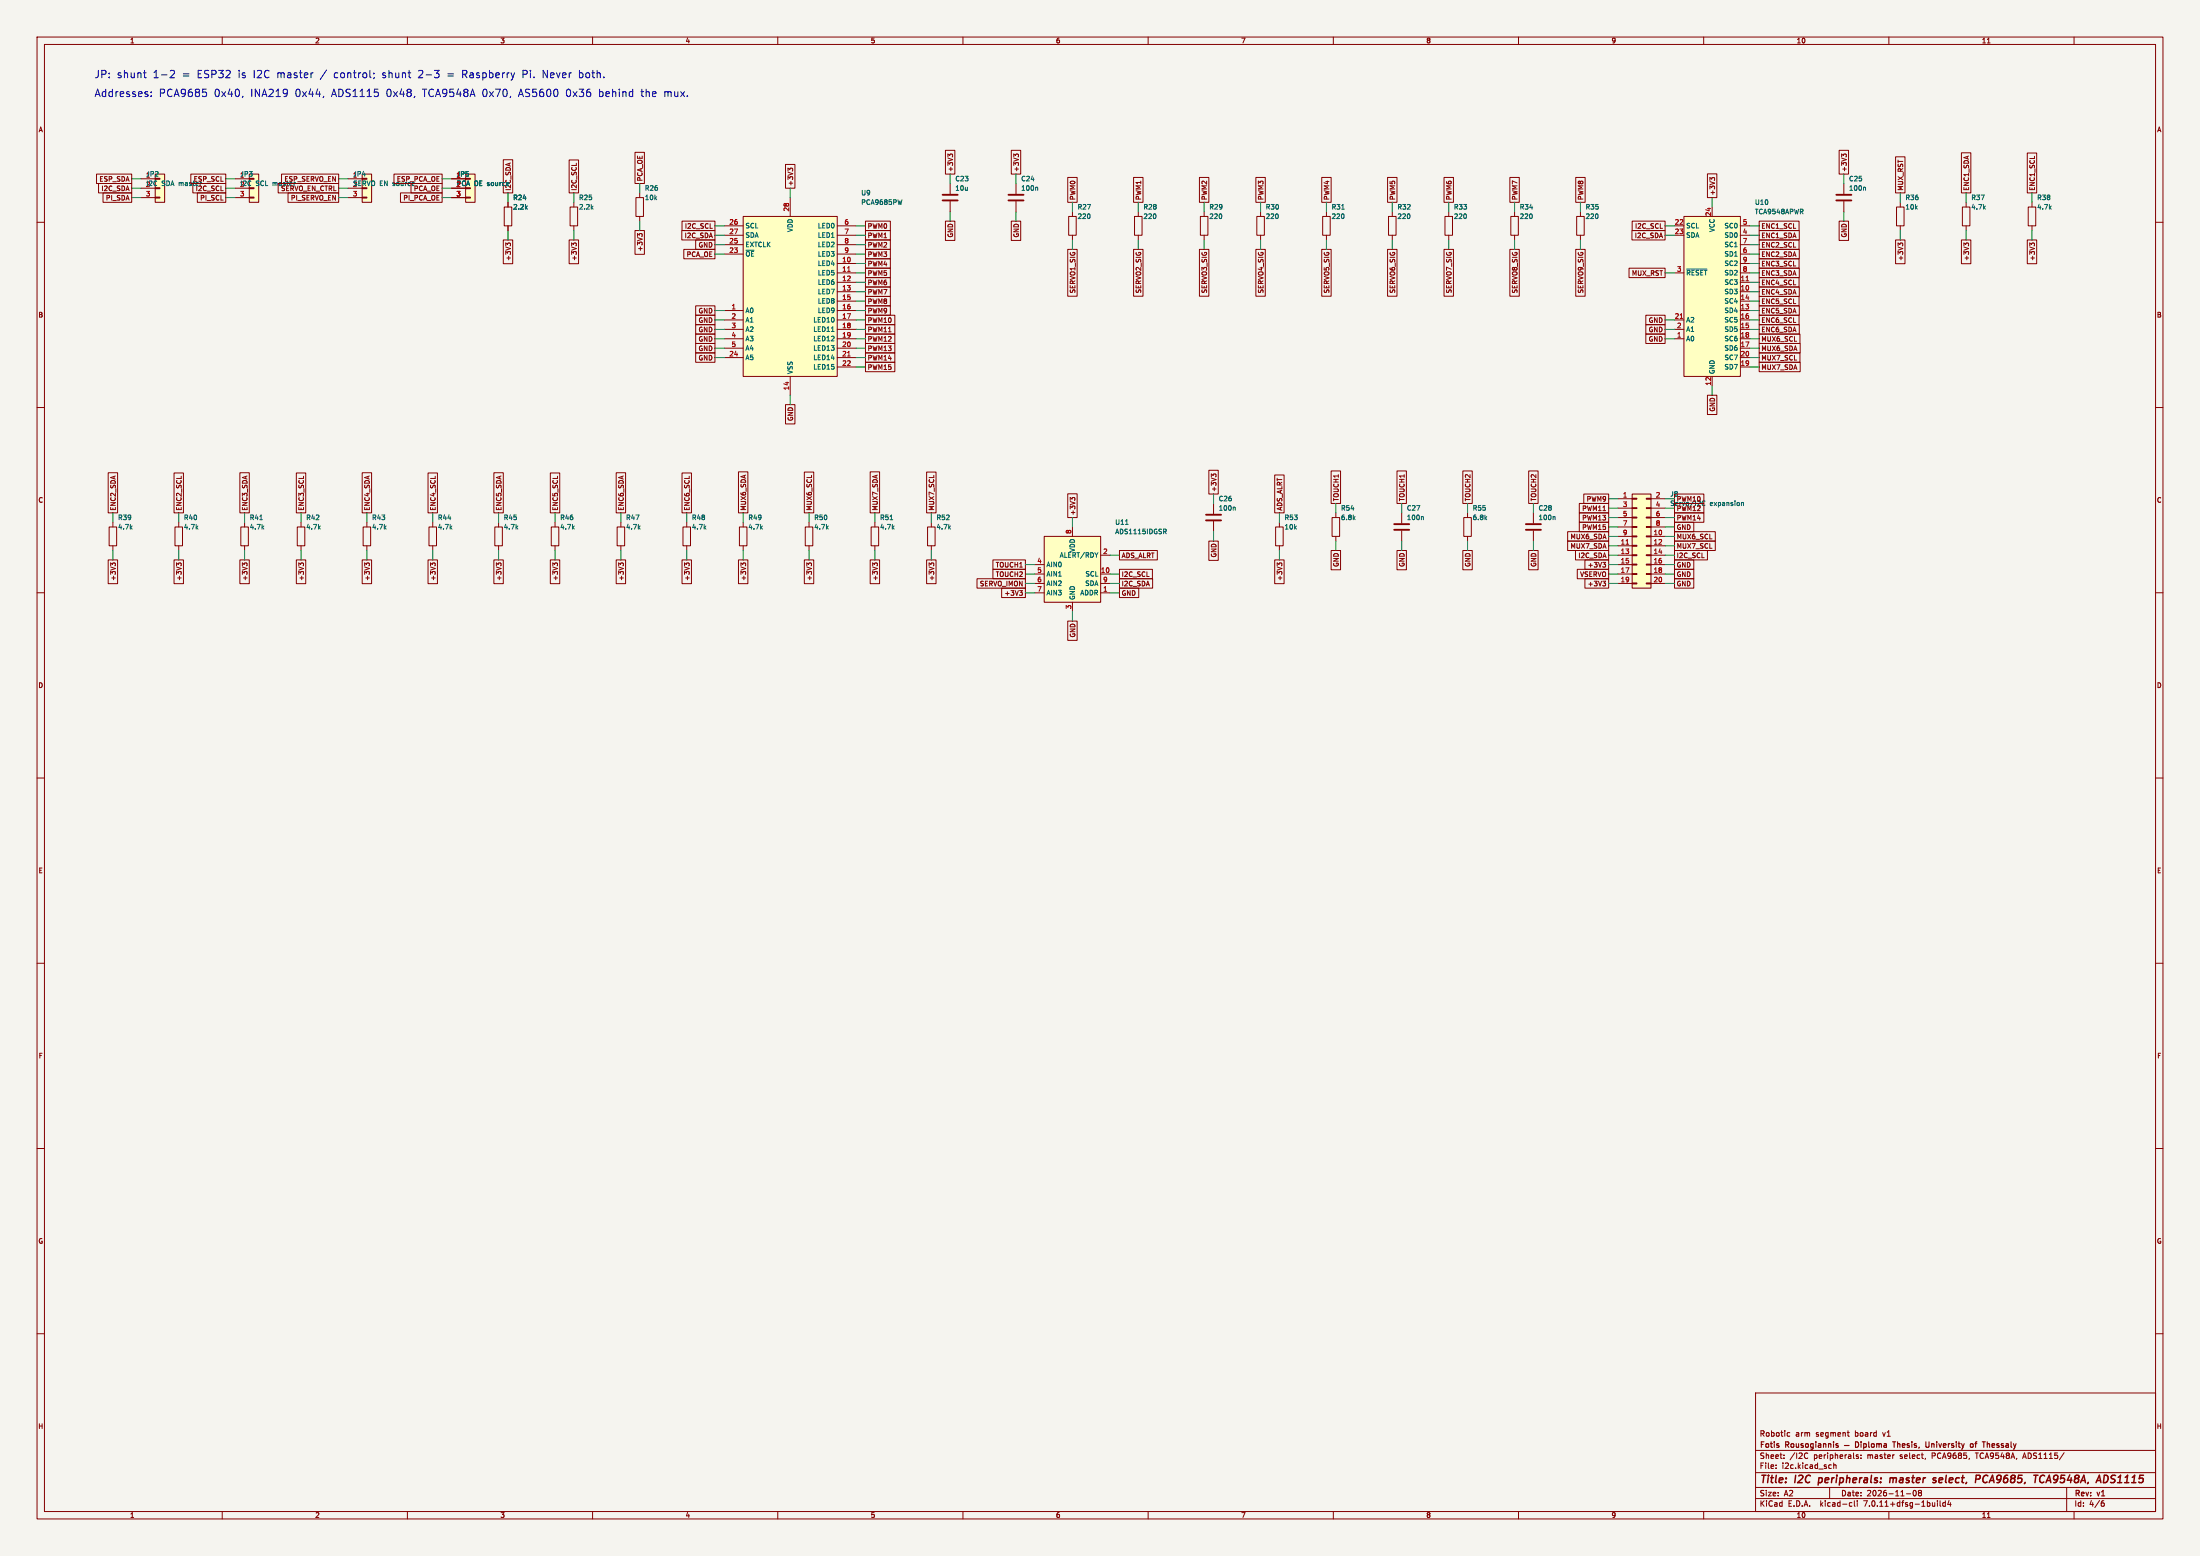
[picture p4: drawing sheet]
<svg xmlns="http://www.w3.org/2000/svg" width="594mm" height="420mm" viewBox="0 0 594 420" stroke-linecap="round" stroke-linejoin="round" font-family="sans-serif">
<path d="M0 0h594v420h-594z" fill="#f5f4ef" stroke="#f5f4ef" stroke-width=".27"/>
<g fill="none" stroke="#840000" stroke-width=".27">
<path d="M10 10h574v400h-574zM12 12h570v396h-570zM60 10v2M110 10v2M160 10v2M210 10v2M260 10v2M310 10v2M360 10v2M410 10v2M460 10v2M510 10v2"/>
<path d="M536.6 11.6h.7M560 10v2M10 60h2M26.1 47h9.5v2.5h-9.5zM26.6 49.5h9v2.6h-9zM27.8 52.1h7.8v2.5h-7.8zM38.1 48.3h3.8M38.1 50.8h3.8M38.1 53.3h3.8M41.9 53.2h1.3v.3h-1.3zM41.9 50.7h1.3v.2h-1.3zM41.9 48.1h1.3v.3h-1.3z"/>
<path d="M41.9 47h2.5v7.6h-2.5zM51.5 47h9.5v2.5h-9.5zM52.1 49.5h8.9v2.6h-8.9zM53.3 52.1h7.7v2.5h-7.7zM63.5 48.3h3.8M63.5 50.8h3.8M63.5 53.3h3.8M67.3 53.2h1.3v.3h-1.3zM67.3 50.7h1.3v.2h-1.3zM67.3 48.1h1.3v.3h-1.3zM67.3 47h2.5v7.6h-2.5zM75.1 49.5h16.3v2.6h-16.3z"/>
<path d="M76 47h15.4v2.5h-15.4zM77.8 52.1h13.6v2.5h-13.6zM94 48.3h3.8M94 50.8h3.8M94 53.3h3.8M97.8 53.2h1.3v.3h-1.3zM97.8 48.1h1.3v.3h-1.3zM97.8 47h2.5v7.6h-2.5zM106.4 47h13v2.5h-13zM108.1 52.1h11.3v2.5h-11.3zM111 49.5h8.4v2.6h-8.4zM121.9 48.3h3.8"/>
<path d="M121.9 50.8h3.8M121.9 53.3h3.8M125.7 53.2h1.3v.3h-1.3zM125.7 48.1h1.3v.3h-1.3zM125.7 47h2.6v7.6h-2.6zM135.9 43.1h2.5v9h-2.5zM136.1 55.9h2.1v5.1h-2.1zM137.2 54.6v1.3M153.7 43.2h2.5v8.9h-2.5zM153.9 55.9h2.1v5.1h-2.1zM154.9 54.6v1.3M171.4 41.1h2.6v8.4h-2.6z"/>
<path d="M171.7 53.3h2v5.1h-2zM172.7 52.1v1.2M172.7 58.4v1.3M184.1 59.7h8.9v2.5h-8.9zM200.7 58.4h25.4v43.2h-25.4zM212.1 44.4h2.5v6.4h-2.5zM213.2 45.8l-.4-.4v.8M213.2 45.6l.3-.2 .5 .2M213.4 53.3v5.1M233.7 59.7h6.7v2.5h-6.7zM255.3 40.6h2.5v6.4h-2.5zM255.3 59.7h2.5v5.2h-2.5z"/>
<path d="M256.4 41.8l.3-.2 .5 .2M256.4 42l-.5-.4v.8M256.5 49.5v2.8M256.5 54.4v2.8M273 59.7h2.6v5.2h-2.6zM273 40.6h2.6v6.4h-2.6zM274.2 41.8l.2-.2 .6 .2M274.2 42l-.5-.4v.8M274.3 49.5v2.8M274.3 54.4v2.8M288.3 47.9h2.5v6.7h-2.5zM288.5 58.4h2.1v5.1h-2.1z"/>
<path d="M289.6 57.2v1.2M306.1 47.9h2.5v6.7h-2.5zM306.3 58.4h2.1v5.1h-2.1zM307.3 57.2v1.2M323.8 47.9h2.6v6.7h-2.6zM324.1 58.4h2v5.1h-2zM325.1 57.2v1.2M339.1 47.9h2.5v6.7h-2.5zM339.3 58.4h2.1v5.1h-2.1zM340.4 57.2v1.2M356.9 47.9h2.5v6.7h-2.5zM357.1 58.4h2.1v5.1h-2.1z"/>
<path d="M358.1 57.2v1.2M374.6 47.9h2.6v6.7h-2.6zM374.9 58.4h2v5.1h-2zM375.9 57.2v1.2M389.9 47.9h2.5v6.7h-2.5zM390.1 58.4h2.1v5.1h-2.1zM391.2 57.2v1.2M407.7 47.9h2.5v6.7h-2.5zM407.9 58.4h2.1v5.1h-2.1zM408.9 57.2v1.2M425.4 47.9h2.6v6.7h-2.6zM425.7 58.4h2v5.1h-2z"/>
<path d="M426.7 57.2v1.2M440.7 59.7h8.9v2.5h-8.9zM454.7 58.4h15.2v43.2h-15.2zM461 46.9h2.5v6.4h-2.5zM462.2 48.3l-.5-.4v.8M462.2 48.2l.2-.3 .6 .3M462.3 55.9v2.5M475 59.7h10.7v2.5h-10.7zM496.6 59.7h2.5v5.2h-2.5zM496.6 40.6h2.5v6.4h-2.5zM497.7 42l-.5-.4v.8M497.7 41.8l.3-.2 .5 .2"/>
<path d="M497.8 49.5v2.8M497.8 54.4v2.8M511.8 42.3h2.5v9.8h-2.5zM512.1 55.9h2v5.1h-2zM513.1 54.6v1.3M529.6 41.2h2.5v10.9h-2.5zM529.8 55.9h2.1v5.1h-2.1zM530.9 54.6v1.3M547.4 41.3h2.5v10.8h-2.5zM547.6 55.9h2.1v5.1h-2.1zM548.6 54.6v1.3M582 60h2"/>
<path d="M135.9 64.8h2.5v6.4h-2.5zM137 65.8l.3-.2 .5 .2M137 66l-.4-.4v.8M137.2 61v1.2M153.7 64.8h2.5v6.4h-2.5zM154.8 66l-.5-.4v.8M154.9 65.7l-.1 .1M154.9 61v1.2M154.9 65.6h.6M154.9 65.6v.1M155.5 65.6v.1M155.5 65.7l.1 .1"/>
<path d="M171.4 62.2h2.6v6.4h-2.6zM172.6 63.5l-.5-.5v.8M172.6 63.3l.2-.3 .6 .3M184.1 62.2h8.9v2.6h-8.9zM184.6 67.3h8.4v2.6h-8.4zM187.8 64.8h5.2v2.5h-5.2zM195.6 68.6h5.1M195.6 66h5.1M195.6 61h5.1M195.6 63.5h5.1M226.1 71.1h5M226.1 73.7h5"/>
<path d="M226.1 76.2h5M226.1 78.7h5M226.1 68.6h5M226.1 66h5M226.1 61h5M226.1 63.5h5M233.7 72.4h6.7v2.5h-6.7zM233.7 74.9h6.7v2.6h-6.7zM233.7 77.5h6.7v2.5h-6.7zM233.7 69.9h6.7v2.5h-6.7zM233.7 67.3h6.7v2.6h-6.7zM233.7 64.8h6.7v2.5h-6.7z"/>
<path d="M233.7 62.2h6.7v2.6h-6.7zM288.3 67.3h2.5v12.7h-2.5zM289.6 63.5v1.3M306.1 67.3h2.5v12.7h-2.5zM307.3 63.5v1.3M323.8 67.3h2.6v12.7h-2.6zM325.1 63.5v1.3M339.1 67.3h2.5v12.7h-2.5zM340.4 63.5v1.3M356.9 67.3h2.5v12.7h-2.5zM358.1 63.5v1.3M374.6 67.3h2.6v12.7h-2.6z"/>
<path d="M375.9 63.5v1.3M389.9 67.3h2.5v12.7h-2.5zM391.2 63.5v1.3M407.7 67.3h2.5v12.7h-2.5zM408.9 63.5v1.3M425.4 67.3h2.6v12.7h-2.6zM426.7 63.5v1.3M439.8 72.4h9.8v2.5h-9.8zM440.6 62.2h9v2.6h-9zM452.1 73.7h2.6M452.1 61h2.6M452.1 63.5h2.6"/>
<path d="M469.9 71.1h2.5M469.9 73.7h2.5M469.9 76.2h2.5M469.9 78.7h2.5M469.9 68.6h2.5M469.9 66h2.5M469.9 61h2.5M469.9 63.5h2.5M475 77.5h10.8v2.5h-10.8zM475 74.9h10.7v2.6h-10.7zM475 62.2h10.8v2.6h-10.8zM475 67.3h10.8v2.6h-10.8z"/>
<path d="M475 64.8h10.7v2.5h-10.7zM475 72.4h10.8v2.5h-10.8zM475 69.9h10.7v2.5h-10.7zM511.8 64.8h2.5v6.4h-2.5zM513 66l-.5-.4v.8M513 65.8l.2-.2 .6 .2M513.1 61v1.2M529.6 64.8h2.5v6.4h-2.5zM530.7 65.8l.3-.2 .5 .2M530.7 66l-.4-.4v.8M530.9 61v1.2M547.4 64.8h2.5v6.4h-2.5z"/>
<path d="M548.5 65.8l.3-.2 .5 .2M548.5 66l-.5-.4v.8M548.6 61v1.2M187.8 92.7h5.2v2.6h-5.2zM187.8 95.3h5.2v2.5h-5.2zM187.8 87.6h5.2v2.6h-5.2zM187.8 90.2h5.2v2.5h-5.2zM187.8 82.6h5.2v2.5h-5.2zM187.8 85.1h5.2v2.5h-5.2zM195.6 83.8h5.1M195.6 86.4h5.1M195.6 88.9h5.1"/>
<path d="M195.6 91.4h5.1M195.6 94h5.1M195.6 96.5h5.1M226.1 83.8h5M226.1 81.3h5M226.1 86.4h5M226.1 88.9h5M226.1 91.4h5M226.1 94h5M226.1 96.5h5M226.1 99.1h5M233.7 90.2h7.9v2.5h-7.9z"/>
<path d="M233.7 87.6h7.9v2.6h-7.9zM233.7 85.1h7.9v2.5h-7.9zM233.7 92.7h7.9v2.6h-7.9zM233.7 80h6.7v2.6h-6.7zM233.7 82.6h6.7v2.5h-6.7zM233.7 97.8h7.9v2.5h-7.9zM233.7 95.3h7.9v2.5h-7.9zM444.4 90.2h5.2v2.5h-5.2zM444.4 87.6h5.2v2.6h-5.2zM444.4 85.1h5.2v2.5h-5.2zM452.1 86.4h2.6M452.1 88.9h2.6"/>
<path d="M452.1 91.4h2.6M469.9 83.8h2.5M469.9 81.3h2.5M469.9 86.4h2.5M469.9 88.9h2.5M469.9 91.4h2.5M469.9 94h2.5M469.9 96.5h2.5M469.9 99.1h2.5M475 80h10.7v2.6h-10.7zM475 82.6h10.8v2.5h-10.8zM475 97.8h11.1v2.5h-11.1z"/>
<path d="M475 95.3h11v2.5h-11zM475 87.6h10.8v2.6h-10.8zM475 85.1h10.7v2.5h-10.7zM475 92.7h11.1v2.6h-11.1zM475 90.2h11v2.5h-11zM10 110h2M212.1 109.2h2.5v5.2h-2.5zM213.4 101.6v5.1M461 106.7h2.5v5.2h-2.5zM462.3 101.6v2.5M582 110h2M29.2 127.6h2.6v10.8h-2.6z"/>
<path d="M47 127.7h2.5v10.7h-2.5zM64.8 127.6h2.5v10.8h-2.5zM80 127.7h2.6v10.7h-2.6zM97.8 127.6h2.5v10.8h-2.5zM115.6 127.7h2.5v10.7h-2.5zM133.3 127.6h2.6v10.8h-2.6zM148.6 127.7h2.5v10.7h-2.5zM166.4 127.6h2.5v10.8h-2.5zM184.1 127.7h2.6v10.7h-2.6zM199.4 127.4h2.5v11h-2.5zM217.2 127.4h2.5v11h-2.5zM234.9 127.4h2.6v11h-2.6z"/>
<path d="M250.2 127.4h2.5v11h-2.5zM288.3 133.3h2.5v6.4h-2.5zM289.4 134.7l-.4-.4v.8M289.4 134.5l.3-.2 .5 .2M326.4 126.9h2.5v6.5h-2.5zM327.5 128.4l-.4-.5v.8M327.5 128.2l.3-.3 .5 .3M327.7 135.9v2.8M344.2 128.2h2.5v10.2h-2.5zM359.4 127.1h2.5v8.8h-2.5zM359.7 139.7h2v5.1h-2zM360.7 138.4v1.3"/>
<path d="M377.2 127.1h2.5v8.8h-2.5zM378.5 138.4v2.8M395 127.1h2.5v8.8h-2.5zM395.2 139.7h2.1v5.1h-2.1zM396.2 138.4v1.3M412.7 127.1h2.6v8.8h-2.6zM414 138.4v2.8M426.4 135.9h7.9v2.5h-7.9zM426.4 138.4h7.9v2.6h-7.9zM427.6 133.4h6.7v2.5h-6.7zM436.9 134.6h3.8M436.9 137.2h3.8"/>
<path d="M436.9 139.7h3.8M440.7 139.6h1.3v.2h-1.3zM440.7 137h1.3v.3h-1.3zM440.7 134.5h1.3v.2h-1.3zM440.7 133.4h5.1v25.4h-5.1zM444.5 139.6h1.3v.2h-1.3zM444.5 137h1.3v.3h-1.3zM444.5 134.5h1.3v.2h-1.3zM445.8 134.6h3.8M445.8 137.2h3.8M445.8 139.7h3.8M452.1 138.4h7.9v2.6h-7.9z"/>
<path d="M452.1 135.9h7.9v2.5h-7.9zM452.1 133.4h7.9v2.5h-7.9zM10 160h2M29.2 151.1h2.6v6.4h-2.6zM29.5 142.2h2v5.1h-2zM30.4 152.2l.2-.3 .6 .3M30.4 152.4l-.5-.5v.8M30.5 141v1.2M30.5 147.3v1.3M47 151.1h2.5v6.4h-2.5zM47.2 142.2h2.1v5.1h-2.1zM48.1 152.2l.3-.3 .5 .3"/>
<path d="M48.1 152.4l-.4-.5v.8M48.3 141v1.2M48.3 147.3v1.3M64.8 151.1h2.5v6.4h-2.5zM65 142.2h2.1v5.1h-2.1zM65.9 152.2l.3-.3 .5 .3M65.9 152.4l-.5-.5v.8M66 141v1.2M66 147.3v1.3M80 151.1h2.6v6.4h-2.6zM80.3 142.2h2v5.1h-2zM81.2 152.2l.2-.3 .6 .3"/>
<path d="M81.2 152.4l-.5-.5v.8M81.3 141v1.2M81.3 147.3v1.3M97.8 151.1h2.5v6.4h-2.5zM98 142.2h2.1v5.1h-2.1zM98.9 152.2l.3-.3 .5 .3M98.9 152.4l-.4-.5v.8M99.1 141v1.2M99.1 147.3v1.3M115.6 151.1h2.5v6.4h-2.5zM115.8 142.2h2.1v5.1h-2.1zM116.7 152.2l.3-.3 .5 .3"/>
<path d="M116.7 152.4l-.5-.5v.8M116.8 141v1.2M116.8 147.3v1.3M133.3 151.1h2.6v6.4h-2.6zM133.6 142.2h2v5.1h-2zM134.5 152.2l.2-.3 .6 .3M134.5 152.4l-.5-.5v.8M134.6 141v1.2M134.6 147.3v1.3M148.6 151.1h2.5v6.4h-2.5zM148.8 142.2h2.1v5.1h-2.1zM149.7 152.4l-.4-.5v.8"/>
<path d="M149.7 152.2l.3-.3 .5 .3M149.9 141v1.2M149.9 147.3v1.3M166.4 151.1h2.5v6.4h-2.5zM166.6 142.2h2.1v5.1h-2.1zM167.5 152.2l.3-.3 .5 .3M167.5 152.4l-.5-.5v.8M167.6 141v1.2M167.6 147.3v1.3M184.1 151.1h2.6v6.4h-2.6zM184.4 142.2h2v5.1h-2zM185.3 152.2l.2-.3 .6 .3"/>
<path d="M185.3 152.4l-.5-.5v.8M185.4 141v1.2M185.4 147.3v1.3M199.4 151.1h2.5v6.4h-2.5zM199.6 142.2h2.1v5.1h-2.1zM200.5 152.2l.3-.3 .5 .3M200.5 152.4l-.4-.5v.8M200.7 141v1.2M200.7 147.3v1.3M217.2 151.1h2.5v6.4h-2.5zM217.4 142.2h2.1v5.1h-2.1zM218.3 152.2l.3-.3 .5 .3"/>
<path d="M218.3 152.4l-.5-.5v.8M218.4 141v1.2M218.4 147.3v1.3M234.9 151.1h2.6v6.4h-2.6zM235.2 142.2h2v5.1h-2zM236.1 152.2l.2-.3 .6 .3M236.1 152.4l-.5-.5v.8M236.2 141v1.2M236.2 147.3v1.3M250.2 151.1h2.5v6.4h-2.5zM250.4 142.2h2.1v5.1h-2.1zM251.3 152.2l.3-.3 .5 .3"/>
<path d="M251.3 152.4l-.4-.5v.8M251.5 141v1.2M251.5 147.3v1.3M263.8 156.2h13.1v2.6h-13.1zM268.1 151.1h8.8v2.6h-8.8zM268.1 153.7h8.8v2.5h-8.8zM270.4 158.8h6.5v2.5h-6.5zM275.3 159.4h.7l-.4 .5M275.8 159.9l.2 .2-.2 .6M279.4 152.4h2.5M279.4 154.9h2.5M279.4 157.5h2.5"/>
<path d="M281.9 144.8h15.3v17.8h-15.3zM289.6 142.2v2.6M297.2 149.9h2.5M297.2 154.9h2.5M297.2 157.5h2.5M302.3 156.2h8.9v2.6h-8.9zM302.3 158.8h5.2v2.5h-5.2zM302.3 153.7h8.9v2.5h-8.9zM302.3 148.6h10.2v2.5h-10.2zM326.4 146.1h2.5v5.2h-2.5zM327.7 140.7v2.8M344.2 151.1h2.5v6.4h-2.5z"/>
<path d="M344.4 142.2h2.1v5.1h-2.1zM345.3 152.2l.3-.3 .5 .3M345.3 152.4l-.5-.5v.8M345.4 141v1.2M345.4 147.3v1.3M359.4 148.6h2.5v5.2h-2.5zM360.7 144.8v1.3M377.2 148.6h2.5v5.2h-2.5zM378.5 143.3v2.8M395 148.6h2.5v5.2h-2.5zM396.2 144.8v1.3M412.7 148.6h2.6v5.2h-2.6z"/>
<path d="M414 143.3v2.8M423.3 143.5h11v2.6h-11zM423.3 146.1h11v2.5h-11zM425.4 148.6h8.9v2.5h-8.9zM425.9 153.7h8.4v2.5h-8.4zM426.4 141h7.9v2.5h-7.9zM427.9 151.1h6.4v2.6h-6.4zM427.9 156.2h6.4v2.6h-6.4zM432.7 151.8h.8l-.4 .5M432.7 156.9h.8l-.4 .5M433.3 152.3l.2 .2-.2 .6M433.3 157.4l.2 .2-.2 .6"/>
<path d="M436.9 144.8h3.8M436.9 147.3h3.8M436.9 149.9h3.8M436.9 152.4h3.8M436.9 154.9h3.8M436.9 157.5h3.8M436.9 142.2h3.8M440.7 157.4h1.3v.2h-1.3zM440.7 154.8h1.3v.3h-1.3zM440.7 152.3h1.3v.2h-1.3zM440.7 149.7h1.3v.3h-1.3zM440.7 147.2h1.3v.2h-1.3z"/>
<path d="M440.7 144.7h1.3v.2h-1.3zM440.7 142.1h1.3v.3h-1.3zM444.5 157.4h1.3v.2h-1.3zM444.5 154.8h1.3v.3h-1.3zM444.5 152.3h1.3v.2h-1.3zM444.5 149.7h1.3v.3h-1.3zM444.5 147.2h1.3v.2h-1.3zM444.5 144.7h1.3v.2h-1.3zM444.5 142.1h1.3v.3h-1.3zM445.8 144.8h3.8M445.8 147.3h3.8M445.8 149.9h3.8"/>
<path d="M445.8 152.4h3.8M445.8 154.9h3.8M445.8 157.5h3.8M445.8 142.2h3.8M452.1 141h5.2v2.5h-5.2zM452.1 143.5h11v2.6h-11zM452.1 146.1h11v2.5h-11zM452.1 148.6h8.9v2.5h-8.9zM452.1 151.1h5.2v2.6h-5.2zM452.1 153.7h5.2v2.5h-5.2zM452.1 156.2h5.2v2.6h-5.2zM582 160h2"/>
<path d="M279.4 160h2.5M288.3 167.6h2.5v5.2h-2.5zM289.6 162.6v2.5M297.2 160h2.5M10 210h2M582 210h2M10 260h2M582 260h2M10 310h2M582 310h2M10 360h2M474 376h108v32h-108z"/>
<path d="M582 360h2M474 397.5h108M474 391.5h108M479.5 396.2v.2M479.5 395.4v.2M481.7 393.5v.2M481.7 392.7v.2M482.7 387.6h.5M482.7 386.7h.5M488.1 393.5l-.4 .2M494 395.4h.5M494.5 396.3l-.5 .1"/>
<path d="M495.1 395.5l.6-.1v1M495.1 394.9v1.5M498.7 386.7h.6M499 387.5l.3 .2M501.2 393l.6 .4-.2 .3-.4-.1M501.7 392.7h-.3l-.2 .2M502.5 393.5v.2M502.5 392.7v.2M511.3 392.7h.2M519.9 393.6l-.1 .2M546.2 393.2h.8M546.6 392.2l-.5 1.5"/>
<path d="M557.3 392.1l-1.3 1.9M60 408v2M110 408v2M160 408v2M210 408v2M260 408v2M310 408v2M360 408v2M410 408v2M460 408v2M474 404.5h108M474 401.5h108"/>
<path d="M494 401.5v3M499.6 405.6h.4M500 406.5l-.4 .1M500.7 405.1v1.3l.2 .2M501.5 405.1v.1M501.5 405.6v1M510 408v2M514.7 403.2h1.2M516.7 402.3h.2a.8 .8 0 0 1 .5 .7 .8 .8 0 0 1-.5 .8 1 1 0 0 1-.2-1.5zM518.2 402.9l-.2-.3 .2-.3 .6 .3-.3 .3M518.2 402.9l-.2 .3 .2 .6 .6-.3-.3-.6M518.2 402.9h.3"/>
<path d="M523.1 405.1v.1M523.1 405.6v1M523.8 405.1v1.3l.2 .2M525.2 405.6h-.4l-.3 .3 .2 .6h.5M525.2 405.1v1.5M526.2 405l-.3 1.1h.9M526.6 405.6v1M536.6 409.6h.7M558 401.5v6.5M560 408v2M567.6 405.6l.6 .3-.1 .5-.5 .2M568 405.1h-.4"/>
</g>
<g fill="none" stroke="#840000" stroke-width=".4">
<path d="M491.1 398.9l-.2 2M510.4 398.9l-.2 1.3M511.1 399l-.4-.1-.3 .2M511.2 399.1l-.1 1.1M522.1 399h.6M522.2 399.5l.5 .1v.3l-.3 .3h-.4M523.7 399l-.2 .9 .2 .3M524.5 399.3l-1 .2M533.6 398.2h.8l.3 .4-.3 .5-.9 .1M535.9 398.3a1.11 1.11 0 0 0 0 1.9M552.1 398.4a.96 .96 0 0 0-1.4 .5 .96 .96 0 0 0 .7 1.3l.5-.2M553.3 398.2l-.9 2"/>
<path d="M568.6 398.2a1.11 1.11 0 0 1 .1 1.9M570.3 398.3l-.3 .5 .3 .3M569.8 400.1l.8 .1"/>
</g>
<g fill="none" stroke="#840000" stroke-width=".3">
<path d="M498 390.2h1.3M501 389.2a.76 .76 0 0 1 .9 .7 .76 .76 0 0 1-.9 .8zM502.5 389.2v.1M502.5 389.7v1M503.2 389.7h.4l.3 .3-.1 .6h-.6M503.2 389.7v1.5M504.6 389.2v1.3l.2 .2M505.3 389.8l.3-.1 .4 .1-.1 .8-.6-.1zM506.7 389.8l.4-.1 .2 .2M506.7 389.7v1M507.3 389.9l.3-.2h.3l.1 1M507.3 389.9v.8"/>
<path d="M508.7 389.7h.6v1M509.3 390l-.7 .3 .2 .4 .5-.1M511 389.2h.8M511.4 389.2v1.5M512.3 389.2v1.5M512.4 389.7l-.1 .1M520.8 389.2v1.3M521.6 389.7v1M522 389.7l-.4 .1M533.2 389.7h.6M533.8 389.2l-.4 .2v1.3M538.5 389.7h-.4l-.3 .2 .1 .7h.6"/>
<path d="M538.6 390l-.8 .2"/>
</g>
<g fill="none" stroke="#006464" stroke-width=".27">
<path d="M243.5 53.9l-.3 1.3M280 50.5l.2 .2v.7M362.2 56.5h.8M503.5 50.5l.2 .2v.7M455.4 72.6h5.5M224.5 89.5h.7M333.3 136.9l.2 .2v.6M384.1 139.4l.2 .2v.7M419.7 139.4l.2 .2v.7M460.3 135.3a.56 .56 0 0 0-.8 .5 .56 .56 0 0 0 .8 .5M470.2 135.7h.5v.8M70.1 140.3h.8"/>
<path d="M240.3 140.3h.7M303.9 141.5h.7M314.5 143.5l.4 .6M314.6 142.8l.3 .3-.3 .4"/>
</g>
<path d="M254.5 54.1h4.1M254.5 52.6h4.1M272.3 54.1h4.1M272.3 52.6h4.1M495.8 54.1h4.1M495.8 52.6h4.1M325.6 138.9h4.1M325.6 140.5h4.1M376.4 143h4.1M376.4 141.5h4.1M412 143h4.1M412 141.5h4.1" fill="none" stroke="#840000" stroke-width=".51"/>
<g fill="#ffffc2" stroke="#ffffc2" stroke-width=".27">
<path d="M440.7 133.4h5.1v25.4h-5.1z"/>
<path d="M200.7 58.4h25.4v43.2h-25.4z"/>
<path d="M67.3 47h2.5v7.6h-2.5z"/>
<path d="M97.8 47h2.5v7.6h-2.5z"/>
<path d="M41.9 47h2.5v7.6h-2.5z"/>
<path d="M281.9 144.8h15.3v17.8h-15.3z"/>
<path d="M454.7 58.4h15.2v43.2h-15.2z"/>
<path d="M125.7 47h2.6v7.6h-2.6z"/>
</g>
<path d="M228.8 73.2h.8M471.4 75.8h.7M228.8 96.1h.8M453.6 85.9h.8M439 146.9h.8" fill="none" stroke="#a90000" stroke-width=".27"/>
<g fill="none" stroke="#0000c2" stroke-width=".27">
<path d="M38.7 19.7h.8M46.1 19.1l.6-.1 .4 .6-1.2 1.4h1.2M84.5 19.7h-.3M100.9 19.7v.2M117.3 19h1.2l-.6 .7 .6 .2v.7l-.3 .4h-.6M138.9 19.7l-.4 1.3M39.1 20.9l.4 .1M40.8 25.9v.2M40.8 24.8v.2M54.7 24.1h1M55.4 24.8l.4 .4v.5l-.4 .4M65.6 26l-.2 .4"/>
<path d="M87.4 26l-.2 .4M100 20.9l.2 .1M101 20.9l-.2 .4M112 26l-.2 .4M137.9 26l-.1 .3"/>
</g>
<g fill="none" stroke="#009600" stroke-width=".27">
<path d="M35.6 48.3h2.5M35.6 53.3h2.5M35.6 50.8h2.5M61 48.3h2.5M61 53.3h2.5M61 50.8h2.5M91.4 48.3h2.6M91.4 53.3h2.6M91.4 50.8h2.6M119.4 48.3h2.5M119.4 53.3h2.5M119.4 50.8h2.5"/>
<path d="M137.2 52.1v2.5M154.9 52.1v2.5M172.7 49.5v2.6M172.7 59.7v2.5M213.4 50.8v2.5M256.5 47v2.5M256.5 57.2v2.5M274.3 47v2.5M274.3 57.2v2.5M289.6 54.6v2.6M307.3 54.6v2.6M325.1 54.6v2.6"/>
<path d="M340.4 54.6v2.6M358.1 54.6v2.6M375.9 54.6v2.6M391.2 54.6v2.6M408.9 54.6v2.6M426.7 54.6v2.6M462.3 53.3v2.6M497.8 47v2.5M497.8 57.2v2.5M513.1 52.1v2.5M530.9 52.1v2.5M548.6 52.1v2.5"/>
<path d="M137.2 62.2v2.6M154.9 62.2v2.6M193 63.5h2.6M193 61h2.6M193 68.6h2.6M193 66h2.6M231.1 63.5h2.6M231.1 61h2.6M231.1 68.6h2.6M231.1 66h2.6M231.1 71.1h2.6M231.1 78.7h2.6"/>
<path d="M231.1 76.2h2.6M231.1 73.7h2.6M289.6 64.8v2.5M307.3 64.8v2.5M325.1 64.8v2.5M340.4 64.8v2.5M358.1 64.8v2.5M375.9 64.8v2.5M391.2 64.8v2.5M408.9 64.8v2.5M426.7 64.8v2.5M449.6 63.5h2.5"/>
<path d="M449.6 61h2.5M449.6 73.7h2.5M472.4 63.5h2.6M472.4 61h2.6M472.4 68.6h2.6M472.4 66h2.6M472.4 71.1h2.6M472.4 78.7h2.6M472.4 76.2h2.6M472.4 73.7h2.6M513.1 62.2v2.6M530.9 62.2v2.6"/>
<path d="M548.6 62.2v2.6M193 96.5h2.6M193 86.4h2.6M193 94h2.6M193 83.8h2.6M193 88.9h2.6M193 91.4h2.6M231.1 96.5h2.6M231.1 86.4h2.6M231.1 94h2.6M231.1 99.1h2.6M231.1 83.8h2.6"/>
<path d="M231.1 81.3h2.6M231.1 88.9h2.6M231.1 91.4h2.6M449.6 86.4h2.5M449.6 88.9h2.5M449.6 91.4h2.5M472.4 96.5h2.6M472.4 86.4h2.6M472.4 94h2.6M472.4 99.1h2.6M472.4 83.8h2.6M472.4 81.3h2.6"/>
<path d="M472.4 88.9h2.6M472.4 91.4h2.6M213.4 106.7v2.5M462.3 104.1v2.6M30.5 138.4v2.6M48.3 138.4v2.6M66 138.4v2.6M81.3 138.4v2.6M99.1 138.4v2.6M116.8 138.4v2.6M134.6 138.4v2.6M149.9 138.4v2.6"/>
<path d="M167.6 138.4v2.6M185.4 138.4v2.6M200.7 138.4v2.6M218.4 138.4v2.6M236.2 138.4v2.6M251.5 138.4v2.6M289.6 139.7v2.5M327.7 133.4v2.5M345.4 138.4v2.6M360.7 135.9v2.5M378.5 135.9v2.5M396.2 135.9v2.5"/>
<path d="M414 135.9v2.5M434.3 137.2h2.6M434.3 139.7h2.6M434.3 134.6h2.6M449.6 137.2h2.5M449.6 139.7h2.5M449.6 134.6h2.5M30.5 148.6v2.5M48.3 148.6v2.5M66 148.6v2.5M81.3 148.6v2.5M99.1 148.6v2.5"/>
<path d="M116.8 148.6v2.5M134.6 148.6v2.5M149.9 148.6v2.5M167.6 148.6v2.5M185.4 148.6v2.5M200.7 148.6v2.5M218.4 148.6v2.5M236.2 148.6v2.5M251.5 148.6v2.5M276.9 157.5h2.5M276.9 154.9h2.5M276.9 152.4h2.5"/>
<path d="M299.7 149.9h2.6M299.7 157.5h2.6M299.7 154.9h2.6M327.7 143.5v2.6M345.4 148.6v2.5M360.7 146.1v2.5M378.5 146.1v2.5M396.2 146.1v2.5M414 146.1v2.5M434.3 149.9h2.6M434.3 157.5h2.6M434.3 154.9h2.6"/>
<path d="M434.3 152.4h2.6M434.3 147.3h2.6M434.3 144.8h2.6M434.3 142.2h2.6M449.6 149.9h2.5M449.6 157.5h2.5M449.6 154.9h2.5M449.6 152.4h2.5M449.6 147.3h2.5M449.6 144.8h2.5M449.6 142.2h2.5M276.9 160h2.5"/>
<path d="M289.6 165.1v2.5M299.7 160h2.6"/>
</g>
<g font-size="2.8" fill="#0000c2">
<text x="25.4" y="21.3">JP:</text>
<text x="31.5" y="21.3">shunt</text>
<text x="41.2" y="21.3">1-2</text>
<text x="49.1" y="21.3">=</text>
<text x="53.2" y="21.3">ESP32</text>
<text x="64.3" y="21.3">is</text>
<text x="68.4" y="21.3">I2C</text>
<text x="74.8" y="21.3">master</text>
<text x="86.6" y="21.3">/</text>
<text x="90.3" y="21.3">control;</text>
<text x="103.4" y="21.3">shunt</text>
<text x="113.2" y="21.3">2-3</text>
<text x="121" y="21.3">=</text>
<text x="125.1" y="21.3">Raspberry</text>
<text x="141.4" y="21.3">Pi.</text>
<text x="146.9" y="21.3">Never</text>
<text x="156.8" y="21.3">both.</text>
<text x="25.4" y="26.4">Addresses:</text>
<text x="42.8" y="26.4">PCA9685</text>
<text x="57.7" y="26.4">0x40,</text>
<text x="67.6" y="26.4">INA219</text>
<text x="79.6" y="26.4">0x44,</text>
<text x="89.5" y="26.4">ADS1115</text>
<text x="104.3" y="26.4">0x48,</text>
<text x="114.2" y="26.4">TCA9548A</text>
<text x="130.3" y="26.4">0x70,</text>
<text x="140.2" y="26.4">AS5600</text>
<text x="153" y="26.4">0x36</text>
<text x="161.9" y="26.4">behind</text>
<text x="173.4" y="26.4">the</text>
<text x="179.7" y="26.4">mux.</text>
</g>
<g font-size="2.8" fill="#840000">
<text x="475" y="400.9">Title:</text>
<text x="484.7" y="400.9">I2C</text>
<text x="491.8" y="400.9">peripherals:</text>
<text x="511.9" y="400.9">master</text>
<text x="524.4" y="400.9">select,</text>
<text x="536.6" y="400.9">PCA9685,</text>
<text x="553.2" y="400.9">TCA9548A,</text>
<text x="571.1" y="400.9">ADS1115</text>
</g>
<g font-size="2.1" fill="#840000">
<text x="475" y="388">Robotic</text>
<text x="484.7" y="388">arm</text>
<text x="490.3" y="388">segment</text>
<text x="501" y="388">board</text>
<text x="508.6" y="388">v1</text>
<text x="475" y="394">Sheet:</text>
<text x="475" y="391.2">Fotis</text>
<text x="482.2" y="391.2">Rousogiannis</text>
<text x="483.2" y="394">/I2C</text>
<text x="489.7" y="394">peripherals:</text>
<text x="504.3" y="394">master</text>
<text x="513" y="391.2">Thesis,</text>
<text x="513.3" y="394">select,</text>
<text x="522" y="394">PCA9685,</text>
<text x="522.4" y="391.2">University</text>
<text x="534" y="394">TCA9548A,</text>
<text x="535.1" y="391.2">of</text>
<text x="539.1" y="391.2">Thessaly</text>
<text x="547" y="394">ADS1115/</text>
<text x="475" y="396.7">File:</text>
<text x="481.1" y="396.7">i2c.kicad_sch</text>
<text x="475" y="406.9">KiCad</text>
<text x="475" y="404.1">Size:</text>
<text x="481.7" y="404.1">A2</text>
<text x="482.7" y="406.9">E.D.A.</text>
<text x="491.6" y="406.9">kicad-cli</text>
<text x="497" y="404.1">Date:</text>
<text x="503.5" y="406.9">7.0.11+dfsg-1build4</text>
<text x="504" y="404.1">2026-11-08</text>
<text x="560" y="404.3">Rev:</text>
<text x="560" y="406.9">Id:</text>
<text x="564.1" y="406.9">4/6</text>
<text x="566.4" y="404.3">v1</text>
</g>
<g font-size="1.8" fill="#840000">
<text x="35" y="11.9">1</text>
<text x="85" y="11.9">2</text>
<text x="135" y="11.9">3</text>
<text x="185" y="11.9">4</text>
<text x="235" y="11.9">5</text>
<text x="285" y="11.9">6</text>
<text x="335" y="11.9">7</text>
<text x="385" y="11.9">8</text>
<text x="435" y="11.9">9</text>
<text x="485" y="11.9">10</text>
<text x="535" y="11.9">11</text>
<text x="10.3" y="35.9">A</text>
<text x="582.3" y="35.9">A</text>
<text x="257.5" y="46.5" transform="rotate(-90 257.5 46.5)">+3V3</text>
<text x="275.3" y="46.5" transform="rotate(-90 275.3 46.5)">+3V3</text>
<text x="498.8" y="46.5" transform="rotate(-90 498.8 46.5)">+3V3</text>
<text x="26.7" y="49.2">ESP_SDA</text>
<text x="27.3" y="51.8">I2C_SDA</text>
<text x="52.2" y="49.2">ESP_SCL</text>
<text x="52.7" y="51.8">I2C_SCL</text>
<text x="69" y="50.4">SCL master</text>
<text x="75.8" y="51.8">SERVO_EN_CTRL</text>
<text x="76.7" y="49.2">ESP_SERVO_EN</text>
<text x="107" y="49.2">ESP_PCA_OE</text>
<text x="111.6" y="51.8">PCA_OE</text>
<text x="155.9" y="51.6" transform="rotate(-90 155.9 51.6)">I2C_SCL</text>
<text x="173.7" y="49.1" transform="rotate(-90 173.7 49.1)">PCA_OE</text>
<text x="214.3" y="50.3" transform="rotate(-90 214.3 50.3)">+3V3</text>
<text x="463.2" y="52.9" transform="rotate(-90 463.2 52.9)">+3V3</text>
<text x="514" y="51.6" transform="rotate(-90 514 51.6)">MUX_RST</text>
<text x="531.8" y="51.6" transform="rotate(-90 531.8 51.6)">ENC1_SDA</text>
<text x="549.6" y="51.6" transform="rotate(-90 549.6 51.6)">ENC1_SCL</text>
<text x="28.5" y="54.3">PI_SDA</text>
<text x="53.9" y="54.3">PI_SCL</text>
<text x="78.4" y="54.3">PI_SERVO_EN</text>
<text x="108.8" y="54.3">PI_PCA_OE</text>
<text x="290.5" y="54.1" transform="rotate(-90 290.5 54.1)">PWM0</text>
<text x="308.3" y="54.1" transform="rotate(-90 308.3 54.1)">PWM1</text>
<text x="326.1" y="54.1" transform="rotate(-90 326.1 54.1)">PWM2</text>
<text x="341.3" y="54.1" transform="rotate(-90 341.3 54.1)">PWM3</text>
<text x="359.1" y="54.1" transform="rotate(-90 359.1 54.1)">PWM4</text>
<text x="376.9" y="54.1" transform="rotate(-90 376.9 54.1)">PWM5</text>
<text x="392.1" y="54.1" transform="rotate(-90 392.1 54.1)">PWM6</text>
<text x="409.9" y="54.1" transform="rotate(-90 409.9 54.1)">PWM7</text>
<text x="427.7" y="54.1" transform="rotate(-90 427.7 54.1)">PWM8</text>
<text x="184.7" y="64.5">I2C_SDA</text>
<text x="184.8" y="61.9">I2C_SCL</text>
<text x="234.2" y="61.9">PWM0</text>
<text x="234.2" y="64.5">PWM1</text>
<text x="257.5" y="64.2" transform="rotate(-90 257.5 64.2)">GND</text>
<text x="275.3" y="64.2" transform="rotate(-90 275.3 64.2)">GND</text>
<text x="441.3" y="64.5">I2C_SDA</text>
<text x="441.3" y="61.9">I2C_SCL</text>
<text x="475.5" y="64.5">ENC1_SDA</text>
<text x="475.5" y="61.9">ENC1_SCL</text>
<text x="498.8" y="64.2" transform="rotate(-90 498.8 64.2)">GND</text>
<text x="138.1" y="70.5" transform="rotate(-90 138.1 70.5)">+3V3</text>
<text x="155.9" y="70.5" transform="rotate(-90 155.9 70.5)">+3V3</text>
<text x="173.7" y="68" transform="rotate(-90 173.7 68)">+3V3</text>
<text x="185.3" y="69.5">PCA_OE</text>
<text x="188.5" y="67">GND</text>
<text x="234.2" y="69.5">PWM3</text>
<text x="234.2" y="67">PWM2</text>
<text x="475.5" y="69.5">ENC2_SDA</text>
<text x="475.5" y="67">ENC2_SCL</text>
<text x="514" y="70.5" transform="rotate(-90 514 70.5)">+3V3</text>
<text x="531.8" y="70.5" transform="rotate(-90 531.8 70.5)">+3V3</text>
<text x="549.6" y="70.5" transform="rotate(-90 549.6 70.5)">+3V3</text>
<text x="234.2" y="74.6">PWM5</text>
<text x="234.2" y="77.2">PWM6</text>
<text x="234.2" y="72.1">PWM4</text>
<text x="440.5" y="74.6">MUX_RST</text>
<text x="475.5" y="77.2">ENC4_SCL</text>
<text x="475.5" y="74.6">ENC3_SDA</text>
<text x="475.5" y="72.1">ENC3_SCL</text>
<text x="234.2" y="79.7">PWM7</text>
<text x="234.2" y="82.2">PWM8</text>
<text x="290.5" y="79.3" transform="rotate(-90 290.5 79.3)">SERVO1_SIG</text>
<text x="308.3" y="79.3" transform="rotate(-90 308.3 79.3)">SERVO2_SIG</text>
<text x="326.1" y="79.3" transform="rotate(-90 326.1 79.3)">SERVO3_SIG</text>
<text x="341.3" y="79.3" transform="rotate(-90 341.3 79.3)">SERVO4_SIG</text>
<text x="359.1" y="79.3" transform="rotate(-90 359.1 79.3)">SERVO5_SIG</text>
<text x="376.9" y="79.3" transform="rotate(-90 376.9 79.3)">SERVO6_SIG</text>
<text x="392.1" y="79.3" transform="rotate(-90 392.1 79.3)">SERVO7_SIG</text>
<text x="409.9" y="79.3" transform="rotate(-90 409.9 79.3)">SERVO8_SIG</text>
<text x="427.7" y="79.3" transform="rotate(-90 427.7 79.3)">SERVO9_SIG</text>
<text x="475.5" y="82.2">ENC5_SCL</text>
<text x="475.5" y="79.7">ENC4_SDA</text>
<text x="10.3" y="85.9">B</text>
<text x="188.5" y="89.9">GND</text>
<text x="188.5" y="84.8">GND</text>
<text x="188.5" y="87.3">GND</text>
<text x="234.2" y="89.9">PWM11</text>
<text x="234.2" y="87.3">PWM10</text>
<text x="234.2" y="84.8">PWM9</text>
<text x="445" y="89.9">GND</text>
<text x="445" y="87.3">GND</text>
<text x="475.5" y="84.8">ENC5_SDA</text>
<text x="475.5" y="89.9">ENC6_SDA</text>
<text x="475.5" y="87.3">ENC6_SCL</text>
<text x="582.3" y="85.9">B</text>
<text x="188.5" y="94.9">GND</text>
<text x="188.5" y="92.4">GND</text>
<text x="234.2" y="92.4">PWM12</text>
<text x="234.2" y="94.9">PWM13</text>
<text x="445" y="92.4">GND</text>
<text x="475.5" y="94.9">MUX6_SDA</text>
<text x="475.5" y="92.4">MUX6_SCL</text>
<text x="188.5" y="97.5">GND</text>
<text x="234.2" y="100">PWM15</text>
<text x="234.2" y="97.5">PWM14</text>
<text x="475.5" y="100">MUX7_SDA</text>
<text x="475.5" y="97.5">MUX7_SCL</text>
<text x="214.3" y="113.8" transform="rotate(-90 214.3 113.8)">GND</text>
<text x="463.2" y="111.2" transform="rotate(-90 463.2 111.2)">GND</text>
<text x="10.3" y="135.9">C</text>
<text x="31.4" y="138" transform="rotate(-90 31.4 138)">ENC2_SDA</text>
<text x="49.2" y="138" transform="rotate(-90 49.2 138)">ENC2_SCL</text>
<text x="67" y="138" transform="rotate(-90 67 138)">ENC3_SDA</text>
<text x="82.2" y="138" transform="rotate(-90 82.2 138)">ENC3_SCL</text>
<text x="100" y="138" transform="rotate(-90 100 138)">ENC4_SDA</text>
<text x="117.8" y="138" transform="rotate(-90 117.8 138)">ENC4_SCL</text>
<text x="135.6" y="138" transform="rotate(-90 135.6 138)">ENC5_SDA</text>
<text x="150.8" y="138" transform="rotate(-90 150.8 138)">ENC5_SCL</text>
<text x="168.6" y="138" transform="rotate(-90 168.6 138)">ENC6_SDA</text>
<text x="186.4" y="138" transform="rotate(-90 186.4 138)">ENC6_SCL</text>
<text x="201.6" y="138" transform="rotate(-90 201.6 138)">MUX6_SDA</text>
<text x="219.4" y="138" transform="rotate(-90 219.4 138)">MUX6_SCL</text>
<text x="237.2" y="138" transform="rotate(-90 237.2 138)">MUX7_SDA</text>
<text x="252.4" y="138" transform="rotate(-90 252.4 138)">MUX7_SCL</text>
<text x="328.6" y="132.9" transform="rotate(-90 328.6 132.9)">+3V3</text>
<text x="346.4" y="138" transform="rotate(-90 346.4 138)">ADS_ALRT</text>
<text x="361.6" y="135.4" transform="rotate(-90 361.6 135.4)">TOUCH1</text>
<text x="379.4" y="135.4" transform="rotate(-90 379.4 135.4)">TOUCH1</text>
<text x="397.2" y="135.4" transform="rotate(-90 397.2 135.4)">TOUCH2</text>
<text x="415" y="135.4" transform="rotate(-90 415 135.4)">TOUCH2</text>
<text x="428.3" y="135.6">PWM9</text>
<text x="452.6" y="135.6">PWM10</text>
<text x="582.3" y="135.9">C</text>
<text x="290.5" y="139.2" transform="rotate(-90 290.5 139.2)">+3V3</text>
<text x="427.1" y="143.2">PWM15</text>
<text x="427.1" y="138.1">PWM11</text>
<text x="427.1" y="140.7">PWM13</text>
<text x="452.6" y="143.2">GND</text>
<text x="452.6" y="140.7">PWM14</text>
<text x="452.6" y="138.1">PWM12</text>
<text x="423.9" y="145.7">MUX6_SDA</text>
<text x="423.9" y="148.3">MUX7_SDA</text>
<text x="452.6" y="145.7">MUX6_SCL</text>
<text x="452.6" y="148.3">MUX7_SCL</text>
<text x="268.7" y="153.4">TOUCH1</text>
<text x="268.7" y="155.9">TOUCH2</text>
<text x="302.7" y="155.9">I2C_SCL</text>
<text x="302.7" y="150.8">ADS_ALRT</text>
<text x="328.6" y="150.6" transform="rotate(-90 328.6 150.6)">GND</text>
<text x="361.6" y="153.1" transform="rotate(-90 361.6 153.1)">GND</text>
<text x="379.4" y="153.1" transform="rotate(-90 379.4 153.1)">GND</text>
<text x="397.2" y="153.1" transform="rotate(-90 397.2 153.1)">GND</text>
<text x="415" y="153.1" transform="rotate(-90 415 153.1)">GND</text>
<text x="426" y="150.8">I2C_SDA</text>
<text x="426.5" y="155.9">VSERVO</text>
<text x="428.6" y="153.4">+3V3</text>
<text x="452.6" y="150.8">I2C_SCL</text>
<text x="452.6" y="153.4">GND</text>
<text x="452.6" y="155.9">GND</text>
<text x="31.4" y="156.9" transform="rotate(-90 31.4 156.9)">+3V3</text>
<text x="49.2" y="156.9" transform="rotate(-90 49.2 156.9)">+3V3</text>
<text x="67" y="156.9" transform="rotate(-90 67 156.9)">+3V3</text>
<text x="82.2" y="156.9" transform="rotate(-90 82.2 156.9)">+3V3</text>
<text x="100" y="156.9" transform="rotate(-90 100 156.9)">+3V3</text>
<text x="117.8" y="156.9" transform="rotate(-90 117.8 156.9)">+3V3</text>
<text x="135.6" y="156.9" transform="rotate(-90 135.6 156.9)">+3V3</text>
<text x="150.8" y="156.9" transform="rotate(-90 150.8 156.9)">+3V3</text>
<text x="168.6" y="156.9" transform="rotate(-90 168.6 156.9)">+3V3</text>
<text x="186.4" y="156.9" transform="rotate(-90 186.4 156.9)">+3V3</text>
<text x="201.6" y="156.9" transform="rotate(-90 201.6 156.9)">+3V3</text>
<text x="219.4" y="156.9" transform="rotate(-90 219.4 156.9)">+3V3</text>
<text x="237.2" y="156.9" transform="rotate(-90 237.2 156.9)">+3V3</text>
<text x="252.4" y="156.9" transform="rotate(-90 252.4 156.9)">+3V3</text>
<text x="264.4" y="158.4">SERVO_IMON</text>
<text x="271.1" y="161">+3V3</text>
<text x="302.7" y="158.4">I2C_SDA</text>
<text x="302.7" y="161">GND</text>
<text x="346.4" y="156.9" transform="rotate(-90 346.4 156.9)">+3V3</text>
<text x="428.6" y="158.4">+3V3</text>
<text x="452.6" y="158.4">GND</text>
<text x="290.5" y="172.2" transform="rotate(-90 290.5 172.2)">GND</text>
<text x="10.3" y="185.9">D</text>
<text x="582.3" y="185.9">D</text>
<text x="10.3" y="235.9">E</text>
<text x="582.3" y="235.9">E</text>
<text x="10.3" y="285.9">F</text>
<text x="582.3" y="285.9">F</text>
<text x="10.3" y="335.9">G</text>
<text x="582.3" y="335.9">G</text>
<text x="10.2" y="385.9">H</text>
<text x="582.2" y="385.9">H</text>
<text x="35" y="409.9">1</text>
<text x="85" y="409.9">2</text>
<text x="135" y="409.9">3</text>
<text x="185" y="409.9">4</text>
<text x="235" y="409.9">5</text>
<text x="285" y="409.9">6</text>
<text x="335" y="409.9">7</text>
<text x="385" y="409.9">8</text>
<text x="435" y="409.9">9</text>
<text x="485" y="409.9">10</text>
<text x="535" y="409.9">11</text>
</g>
<g font-size="1.8" fill="#006464">
<text x="39.4" y="47.9">JP2</text>
<text x="64.8" y="47.9">JP3</text>
<text x="95.3" y="47.9">JP4</text>
<text x="123.2" y="47.9">JP5</text>
<text x="39.3" y="48">1</text>
<text x="39.3" y="50.5">2</text>
<text x="39.4" y="50.4">I2C</text>
<text x="43.6" y="50.4">SDA master</text>
<text x="64.7" y="48">1</text>
<text x="64.7" y="50.5">2</text>
<text x="64.8" y="50.4">I2C</text>
<text x="95.2" y="48">1</text>
<text x="95.2" y="50.5">2</text>
<text x="95.3" y="50.4">SERVO EN source</text>
<text x="123.2" y="50.4">PCA OE source</text>
<text x="138.1" y="51.6" transform="rotate(-90 138.1 51.6)">I2C_SDA</text>
<text x="174" y="51.7">R26</text>
<text x="232.4" y="52.9">U9</text>
<text x="257.8" y="49.1">C23</text>
<text x="257.8" y="51.7">10u</text>
<text x="275.6" y="49.1">C24</text>
<text x="275.6" y="51.7">100n</text>
<text x="499.1" y="49.1">C25</text>
<text x="499.1" y="51.7">100n</text>
<text x="138.4" y="56.7">2.2k</text>
<text x="138.4" y="54.2">R24</text>
<text x="156.2" y="56.7">2.2k</text>
<text x="156.2" y="54.2">R25</text>
<text x="174" y="54.2">10k</text>
<text x="232.4" y="55.5">PCA9685PW</text>
<text x="290.8" y="56.7">R27</text>
<text x="290.8" y="59.3">220</text>
<text x="308.6" y="56.7">R28</text>
<text x="308.6" y="59.3">220</text>
<text x="326.4" y="56.7">R29</text>
<text x="326.4" y="59.3">220</text>
<text x="341.6" y="56.7">R30</text>
<text x="341.6" y="59.3">220</text>
<text x="359.4" y="56.7">R31</text>
<text x="359.4" y="59.3">220</text>
<text x="377.2" y="56.7">R32</text>
<text x="377.2" y="59.3">220</text>
<text x="392.4" y="56.7">R33</text>
<text x="392.4" y="59.3">220</text>
<text x="410.2" y="56.7">R34</text>
<text x="410.2" y="59.3">220</text>
<text x="428" y="56.7">R35</text>
<text x="428" y="59.3">220</text>
<text x="473.7" y="55.5">U10</text>
<text x="473.7" y="58">TCA9548APWR</text>
<text x="514.4" y="54.2">R36</text>
<text x="514.4" y="56.7">10k</text>
<text x="532.1" y="54.2">R37</text>
<text x="532.1" y="56.7">4.7k</text>
<text x="549.9" y="54.2">R38</text>
<text x="549.9" y="56.7">4.7k</text>
<text x="201.2" y="61.8">SCL</text>
<text x="201.2" y="64.4">SDA</text>
<text x="214.2" y="62.8" transform="rotate(-90 214.2 62.8)">VDD</text>
<text x="220.7" y="61.8">LED0</text>
<text x="220.7" y="64.4">LED1</text>
<text x="455.2" y="61.8">SCL</text>
<text x="455.2" y="64.4">SDA</text>
<text x="463.1" y="62.8" transform="rotate(-90 463.1 62.8)">VCC</text>
<text x="465.5" y="64.4">SD0</text>
<text x="465.5" y="61.8">SC0</text>
<text x="201.2" y="69.4">~{OE}</text>
<text x="201.2" y="66.9">EXTCLK</text>
<text x="220.7" y="72">LED4</text>
<text x="220.7" y="66.9">LED2</text>
<text x="220.7" y="69.4">LED3</text>
<text x="465.5" y="69.4">SD1</text>
<text x="465.5" y="66.9">SC1</text>
<text x="465.5" y="72">SC2</text>
<text x="220.7" y="74.5">LED5</text>
<text x="220.7" y="77.1">LED6</text>
<text x="455.2" y="74.5">~{RESET}</text>
<text x="465.5" y="77.1">SC3</text>
<text x="465.5" y="74.5">SD2</text>
<text x="220.7" y="79.6">LED7</text>
<text x="220.7" y="82.1">LED8</text>
<text x="465.5" y="79.6">SD3</text>
<text x="465.5" y="82.1">SC4</text>
<text x="201.2" y="84.7">A0</text>
<text x="201.2" y="87.2">A1</text>
<text x="201.2" y="89.8">A2</text>
<text x="219.5" y="87.2">LED10</text>
<text x="219.5" y="89.8">LED11</text>
<text x="220.7" y="84.7">LED9</text>
<text x="455.2" y="89.8">A1</text>
<text x="455.2" y="87.2">A2</text>
<text x="465.5" y="84.7">SD4</text>
<text x="465.5" y="89.8">SD5</text>
<text x="465.5" y="87.2">SC5</text>
<text x="201.2" y="92.3">A3</text>
<text x="201.2" y="94.8">A4</text>
<text x="219.5" y="92.3">LED12</text>
<text x="219.5" y="94.8">LED13</text>
<text x="455.2" y="92.3">A0</text>
<text x="465.5" y="94.8">SD6</text>
<text x="465.5" y="92.3">SC6</text>
<text x="201.2" y="97.4">A5</text>
<text x="214.2" y="101.1" transform="rotate(-90 214.2 101.1)">VSS</text>
<text x="219.5" y="97.4">LED14</text>
<text x="219.5" y="99.9">LED15</text>
<text x="463.1" y="101.1" transform="rotate(-90 463.1 101.1)">GND</text>
<text x="465.5" y="99.9">SD7</text>
<text x="465.5" y="97.4">SC7</text>
<text x="328.9" y="135.5">C26</text>
<text x="450.9" y="134.2">J8</text>
<text x="450.9" y="136.8">Servo/I2C</text>
<text x="461.6" y="136.8">expansion</text>
<text x="31.8" y="143.1">4.7k</text>
<text x="31.8" y="140.6">R39</text>
<text x="49.5" y="143.1">4.7k</text>
<text x="49.5" y="140.6">R40</text>
<text x="67.3" y="143.1">4.7k</text>
<text x="67.3" y="140.6">R41</text>
<text x="82.6" y="143.1">4.7k</text>
<text x="82.6" y="140.6">R42</text>
<text x="100.3" y="143.1">4.7k</text>
<text x="100.3" y="140.6">R43</text>
<text x="118.1" y="143.1">4.7k</text>
<text x="118.1" y="140.6">R44</text>
<text x="135.9" y="143.1">4.7k</text>
<text x="135.9" y="140.6">R45</text>
<text x="151.1" y="143.1">4.7k</text>
<text x="151.1" y="140.6">R46</text>
<text x="168.9" y="143.1">4.7k</text>
<text x="168.9" y="140.6">R47</text>
<text x="186.7" y="143.1">4.7k</text>
<text x="186.7" y="140.6">R48</text>
<text x="201.9" y="143.1">4.7k</text>
<text x="201.9" y="140.6">R49</text>
<text x="219.7" y="143.1">4.7k</text>
<text x="219.7" y="140.6">R50</text>
<text x="237.5" y="143.1">4.7k</text>
<text x="237.5" y="140.6">R51</text>
<text x="252.7" y="143.1">4.7k</text>
<text x="252.7" y="140.6">R52</text>
<text x="301" y="141.8">U11</text>
<text x="328.9" y="138">100n</text>
<text x="346.7" y="140.6">R53</text>
<text x="346.7" y="143.1">10k</text>
<text x="362" y="138">R54</text>
<text x="362" y="140.6">6.8k</text>
<text x="379.7" y="138">C27</text>
<text x="379.7" y="140.6">100n</text>
<text x="397.5" y="138">R55</text>
<text x="397.5" y="140.6">6.8k</text>
<text x="415.3" y="138">C28</text>
<text x="415.3" y="140.6">100n</text>
<text x="290.4" y="149.1" transform="rotate(-90 290.4 149.1)">VDD</text>
<text x="301" y="144.4">ADS1115IDGSR</text>
<text x="282.4" y="153.3">AIN0</text>
<text x="282.4" y="155.8">AIN1</text>
<text x="286" y="150.7">ALERT/RDY</text>
<text x="293" y="155.8">SCL</text>
<text x="282.4" y="158.3">AIN2</text>
<text x="282.4" y="160.9">AIN3</text>
<text x="291.6" y="160.9">ADDR</text>
<text x="292.9" y="158.3">SDA</text>
<text x="290.4" y="162.1" transform="rotate(-90 290.4 162.1)">GND</text>
</g>
<g font-size="1.8" fill="#a90000">
<text x="39.3" y="53.1">3</text>
<text x="64.7" y="53.1">3</text>
<text x="95.2" y="53.1">3</text>
<text x="123.1" y="48">1</text>
<text x="123.1" y="50.5">2</text>
<text x="123.1" y="53.1">3</text>
<text x="213.1" y="57.2" transform="rotate(-90 213.1 57.2)">28</text>
<text x="462" y="58.5" transform="rotate(-90 462 58.5)">24</text>
<text x="196.8" y="65.8">25</text>
<text x="196.8" y="60.7">26</text>
<text x="196.8" y="63.2">27</text>
<text x="227.9" y="60.7">6</text>
<text x="227.9" y="63.2">7</text>
<text x="227.9" y="65.8">8</text>
<text x="452.1" y="60.7">22</text>
<text x="452.1" y="63.2">23</text>
<text x="470.5" y="63.2">4</text>
<text x="470.5" y="60.7">5</text>
<text x="470.5" y="65.8">7</text>
<text x="196.8" y="68.3">23</text>
<text x="227.3" y="70.9">10</text>
<text x="227.9" y="68.3">9</text>
<text x="470.5" y="68.3">6</text>
<text x="470.5" y="70.9">9</text>
<text x="227.3" y="73.4">11</text>
<text x="227.3" y="75.9">12</text>
<text x="452.7" y="73.4">3</text>
<text x="469.9" y="75.9">11</text>
<text x="470.5" y="73.4">8</text>
<text x="197.4" y="83.6">1</text>
<text x="227.3" y="78.5">13</text>
<text x="227.3" y="81">15</text>
<text x="227.3" y="83.6">16</text>
<text x="469.9" y="78.5">10</text>
<text x="469.9" y="83.6">13</text>
<text x="469.9" y="81">14</text>
<text x="197.4" y="86.1">2</text>
<text x="197.4" y="88.6">3</text>
<text x="227.3" y="86.1">17</text>
<text x="227.3" y="88.6">18</text>
<text x="452.1" y="86.1">21</text>
<text x="452.7" y="88.6">2</text>
<text x="469.9" y="88.6">15</text>
<text x="469.9" y="86.1">16</text>
<text x="197.4" y="91.2">4</text>
<text x="197.4" y="93.7">5</text>
<text x="227.3" y="91.2">19</text>
<text x="227.3" y="93.7">20</text>
<text x="452.7" y="91.2">1</text>
<text x="469.9" y="93.7">17</text>
<text x="469.9" y="91.2">18</text>
<text x="196.8" y="96.3">24</text>
<text x="227.3" y="96.3">21</text>
<text x="227.3" y="98.8">22</text>
<text x="469.9" y="98.8">19</text>
<text x="469.9" y="96.3">20</text>
<text x="213.1" y="105.5" transform="rotate(-90 213.1 105.5)">14</text>
<text x="462" y="104.2" transform="rotate(-90 462 104.2)">12</text>
<text x="438.1" y="134.4">1</text>
<text x="438.1" y="136.9">3</text>
<text x="447" y="134.4">2</text>
<text x="447" y="136.9">4</text>
<text x="438.1" y="139.4">5</text>
<text x="438.1" y="142">7</text>
<text x="447" y="139.4">6</text>
<text x="447" y="142">8</text>
<text x="289.3" y="144.2" transform="rotate(-90 289.3 144.2)">8</text>
<text x="297.7" y="149.6">2</text>
<text x="437.5" y="147.1">11</text>
<text x="437.5" y="149.6">13</text>
<text x="438.1" y="144.5">9</text>
<text x="446.4" y="144.5">10</text>
<text x="446.4" y="147.1">12</text>
<text x="446.4" y="149.6">14</text>
<text x="280" y="152.1">4</text>
<text x="280" y="154.7">5</text>
<text x="297.1" y="154.7">10</text>
<text x="437.5" y="152.1">15</text>
<text x="437.5" y="154.7">17</text>
<text x="446.4" y="152.1">16</text>
<text x="446.4" y="154.7">18</text>
<text x="280" y="157.2">6</text>
<text x="280" y="159.8">7</text>
<text x="297.7" y="159.8">1</text>
<text x="297.7" y="157.2">9</text>
<text x="437.5" y="157.2">19</text>
<text x="446.4" y="157.2">20</text>
<text x="289.3" y="164.5" transform="rotate(-90 289.3 164.5)">3</text>
</g>
</svg>
